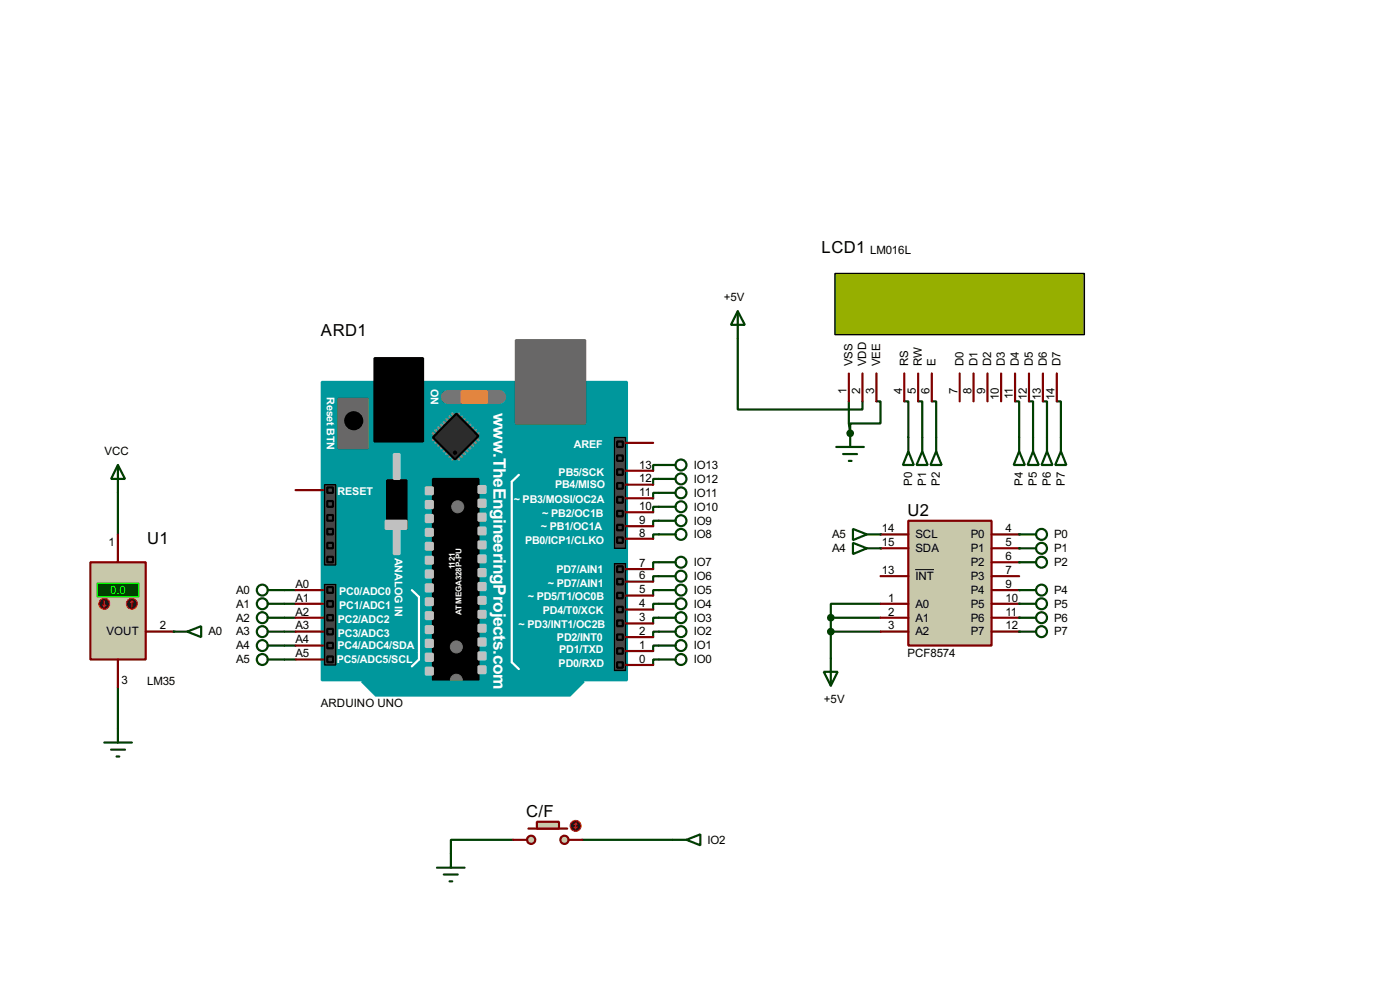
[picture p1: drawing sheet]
<svg xmlns="http://www.w3.org/2000/svg" width="256mm" height="180mm" viewBox="0 0 256 180" stroke-linecap="round" stroke-linejoin="round" font-family="sans-serif">
<g fill="none" stroke="#004000" stroke-width=".4">
<path d="M21.6 90.2v7.6M120.7 85.1h-1v1.1M120.7 87.7h-1v1M120.7 90.2h-1v1M120.7 92.8h-1v1M120.7 95.3h-1v1M120.7 97.8h-1v.8M52.1 118.2h2.1M52.1 115.6h2.1M52.1 113.1h2.1M52.1 110.5h2.1M52.1 108h2.1"/>
<path d="M120.7 102.9h-1v1.3M120.7 105.5h-1v1M120.7 108h-1v1M120.7 110.5h-1v1.1M120.7 113.1h-1v1M120.7 115.6h-1v1M120.7 118.2h-1v1M21.6 125.8v7.6M52.1 120.7h2.1M120.7 120.7h-1v1"/>
</g>
<circle cx="31.8" cy="115.6" r=".2" fill="#004000"/>
<path d="M135.2 62v13h22.8v-1.5" fill="none" stroke="#004000" stroke-width=".4"/>
<g fill="#004000">
<circle cx="186.7" cy="115.6" r=".2"/>
<circle cx="186.7" cy="113.1" r=".2"/>
<circle cx="186.7" cy="110.5" r=".2"/>
<circle cx="186.7" cy="108" r=".2"/>
<circle cx="186.7" cy="97.8" r=".2"/>
<circle cx="186.7" cy="100.4" r=".2"/>
<circle cx="186.7" cy="102.9" r=".2"/>
</g>
<path d="M165.7 73.5h.7v6.6M168.2 73.5h.8v6.6M170.7 73.5h.8v6.6M186 73.5h.7v6.6M188.5 73.5h.8v6.6M191.1 73.5h.7v6.6M193.6 73.5h.8v6.6" fill="none" stroke="#004000" stroke-width=".4"/>
<g fill="#004000">
<circle cx="161.3" cy="97.8" r=".2"/>
<circle cx="161.3" cy="100.4" r=".2"/>
</g>
<path d="M155.5 73.5v4l.3 1.8" fill="none" stroke="#004000" stroke-width=".4"/>
<circle cx="155.8" cy="79.3" r=".2" fill="#004000"/>
<path d="M160.6 73.5h.7v4h-5.5v1.8M152.2 115.6h9.1M152.2 113.1v7.4M152.2 113.1h9.1M161.3 110.5h-9.1v2.6M94 153.7h-11.4v2.6M106.7 153.7h16.5" fill="none" stroke="#004000" stroke-width=".4"/>
<path d="M59 69.9h55.9v54.6h-55.9z" fill="#00979c" stroke="#00979c" stroke-width=".4"/>
<g fill="#686767" stroke="#686767" stroke-width=".4">
<path d="M94.5 62.3h12.7v15.2h-12.7z"/>
<path d="M62 73h5.4v9.1h-5.4z"/>
</g>
<path d="M68.6 65.6h8.9v15.2h-8.9zM70.9 87.9h3.6v8.9h-3.6zM79.3 87.7h8.4v36.8h-8.4z" fill="#000" stroke="#000" stroke-width=".4"/>
<path d="M95.1 86.9l-1.3 1.3v33l1.3 1.3M75.5 108l1.3 1.3v11.4l-1.3 1.3" fill="none" stroke="#fff" stroke-width=".4"/>
<g fill="#c0c0c0" stroke="#c0c0c0" stroke-width=".4">
<path d="M87.7 89h1.3v1.2h-1.3z"/>
<path d="M87.7 91.5h1.3v1.3h-1.3z"/>
<path d="M87.7 94h1.3v1.3h-1.3z"/>
<path d="M87.7 96.6h1.3v1.2h-1.3z"/>
<path d="M87.7 99.1h1.3v1.3h-1.3z"/>
<path d="M87.7 101.7h1.3v1.2h-1.3z"/>
<path d="M87.7 104.2h1.3v1.3h-1.3z"/>
<path d="M87.7 106.7h1.3v1.3h-1.3z"/>
<path d="M87.7 109.3h1.3v1.2h-1.3z"/>
<path d="M87.7 111.8h1.3v1.3h-1.3z"/>
<path d="M87.7 114.4h1.3v1.2h-1.3z"/>
<path d="M87.7 116.9h1.3v1.3h-1.3z"/>
<path d="M87.7 119.4h1.3v1.3h-1.3z"/>
<path d="M87.7 122h1.3v1.2h-1.3z"/>
<path d="M78 89.2h1.3v1.3h-1.3z"/>
<path d="M78 91.7h1.3v1.3h-1.3z"/>
<path d="M78 94.3h1.3v1.3h-1.3z"/>
<path d="M78 96.8h1.3v1.3h-1.3z"/>
<path d="M78 99.4h1.3v1.2h-1.3z"/>
<path d="M78 101.9h1.3v1.3h-1.3z"/>
<path d="M78 104.4h1.3v1.3h-1.3z"/>
<path d="M78 107h1.3v1.3h-1.3z"/>
<path d="M78 109.5h1.3v1.3h-1.3z"/>
<path d="M78 112.1h1.3v1.2h-1.3z"/>
<path d="M78 114.6h1.3v1.3h-1.3z"/>
<path d="M78 117.1h1.3v1.3h-1.3z"/>
<path d="M78 119.7h1.3v1.3h-1.3z"/>
<path d="M78 122.2h1.3v1.3h-1.3z"/>
<path d="M70.7 95.3h3.8v1.5h-3.8z"/>
<path d="M72.2 83.1h1v4.6h-1z"/>
<path d="M72.2 96.8h1v4.6h-1z"/>
</g>
<circle cx="64.8" cy="77" r="1.55" fill="#000" stroke="#000" stroke-width=".4"/>
<path d="M82.1 72.7h9.4" fill="none" stroke="#757575" stroke-width="2.6"/>
<path d="M84.6 71.7h4.6v2h-4.6z" fill="#ff8000" stroke="#ff8000" stroke-width=".4"/>
<g fill="none" stroke="#808080" stroke-width=".45">
<path d="M79.3 79.3l.5 .5M79.8 78.8l.5 .5M80.3 78.3l.5 .5M80.8 77.8l.5 .5M81.3 77.3l.5 .5M81.8 76.8l.6 .5M82.4 76.3l.5 .5M82.9 75.7l.5 .6M84.1 75.7l-.5 .6M84.6 76.3l-.5 .5M85.1 76.8l-.5 .5M85.7 77.3l-.6 .5"/>
<path d="M86.2 77.8l-.5 .5M86.7 78.3l-.5 .5M87.2 78.8l-.5 .5M87.7 79.3l-.5 .5M79.8 80.1l-.5 .5M80.3 80.6l-.5 .5M80.8 81.1l-.5 .5M81.3 81.6l-.5 .5M81.8 82.1l-.5 .5M82.4 82.6l-.6 .5M82.9 83.1l-.5 .5M83.4 83.6l-.5 .5"/>
<path d="M83.6 83.6l.5 .5M84.1 83.1l.5 .5M84.6 82.6l.5 .5M85.1 82.1l.6 .5M85.7 81.6l.5 .5M86.2 81.1l.5 .5M86.7 80.6l.5 .5M87.2 80.1l.5 .5"/>
</g>
<path d="M83.6 75.7l4.1 4.1-4.3 4.3-4.1-4z" fill-rule="evenodd" fill="#2c2c2c" stroke="#000" stroke-width=".4"/>
<circle cx="83.3" cy="82.9" r=".3" fill="#000" stroke="#000" stroke-width=".18"/>
<path d="M112.6 80.1h2v20.3h-2z" fill="#464646" stroke="#000" stroke-width=".25"/>
<circle cx="83.6" cy="118.4" r="1.1" fill="#757575" stroke="#757575" stroke-width=".18"/>
<g fill="#464646" stroke="#000" stroke-width=".4">
<path d="M113.1 80.8h1v1h-1z"/>
<path d="M113.1 85.9h1v1h-1z"/>
<path d="M113.1 88.4h1v1.1h-1z"/>
<path d="M113.1 91h1v1h-1z"/>
<path d="M113.1 93.5h1v1h-1z"/>
<path d="M113.1 96.1h1v1h-1z"/>
<path d="M113.1 83.4h1v1h-1z"/>
<path d="M113.1 98.4h1v1h-1z"/>
</g>
<g fill="#757575" stroke="#757575" stroke-width=".18">
<circle cx="83.8" cy="92.8" r="1.1"/>
<circle cx="83.6" cy="124.5" r="1.1"/>
</g>
<path d="M66.3 124.8h40.7l-2.6 2.5h-35.5z" fill-rule="evenodd" fill="#00979c" stroke="#00979c" stroke-width=".4"/>
<g fill="#464646" stroke="#000" stroke-width=".25">
<path d="M59.5 88.7h2v14.7h-2z"/>
<path d="M112.6 103.2h2v19.5h-2z"/>
<path d="M59.5 107h2v14.7h-2z"/>
</g>
<g fill="#464646" stroke="#000" stroke-width=".4">
<path d="M60 91.7h1v1.1h-1z"/>
<path d="M60 96.8h1v1h-1z"/>
<path d="M60 101.9h1v1h-1z"/>
<path d="M60 99.4h1v1h-1z"/>
<path d="M60 94.3h1v1h-1z"/>
<path d="M60 89.2h1v1h-1z"/>
<path d="M113.1 103.7h1v1h-1z"/>
<path d="M113.1 106h1v1h-1z"/>
<path d="M113.1 108.5h1v1h-1z"/>
<path d="M113.1 111.1h1v1h-1z"/>
<path d="M113.1 113.6h1v1h-1z"/>
<path d="M113.1 116.1h1v1h-1z"/>
<path d="M113.1 118.7h1v1h-1z"/>
<path d="M113.1 121.2h1v1h-1z"/>
<path d="M60 107.5h1v1h-1z"/>
<path d="M60 110h1v1.1h-1z"/>
<path d="M60 112.6h1v1h-1z"/>
<path d="M60 115.1h1v1h-1z"/>
<path d="M60 117.7h1v1h-1z"/>
<path d="M60 120.2h1v1h-1z"/>
</g>
<g fill="none" stroke="#800000" stroke-width=".4">
<path d="M54.2 89.7h5M114.6 98.6h5.1M114.6 96.3h5.1M114.6 93.8h5.1M114.6 91.2h5.1M114.6 88.7h5.1M114.6 86.2h5.1M114.6 81.1h5.1M54.2 118.2h5M54.2 115.6h5M54.2 113.1h5M54.2 110.5h5"/>
<path d="M54.2 108h5M114.6 119.2h5.1M114.6 116.6h5.1M114.6 114.1h5.1M114.6 111.6h5.1M114.6 109h5.1M114.6 106.5h5.1M114.6 104.2h5.1M54.2 120.7h5M114.6 121.7h5.1"/>
</g>
<g fill="none" stroke="#004000" stroke-width=".4">
<path d="M120.7 85.1h3.1M120.7 87.7h3.1M120.7 90.2h3.1M120.7 92.8h3.1M120.7 95.3h3.1M120.7 97.8h3.1M49.1 108h3M49.1 110.5h3M49.1 113.1h3M49.1 115.6h3M49.1 118.2h3M120.7 102.9h3.1"/>
<path d="M120.7 105.5h3.1M120.7 108h3.1M120.7 110.5h3.1M120.7 113.1h3.1M120.7 115.6h3.1M120.7 118.2h3.1M49.1 120.7h3M120.7 120.7h3.1"/>
<circle cx="124.7" cy="87.7" r="1"/>
<circle cx="124.7" cy="95.3" r="1"/>
<circle cx="124.7" cy="97.8" r="1"/>
<circle cx="124.7" cy="92.8" r="1"/>
<circle cx="124.7" cy="85.1" r="1"/>
<circle cx="124.7" cy="90.2" r="1"/>
<circle cx="48" cy="118.2" r="1"/>
<circle cx="48" cy="113.1" r="1"/>
<circle cx="48" cy="115.6" r="1"/>
<circle cx="48" cy="110.5" r="1"/>
<circle cx="48" cy="108" r="1"/>
<circle cx="124.7" cy="108" r="1"/>
<circle cx="124.7" cy="115.6" r="1"/>
<circle cx="124.7" cy="102.9" r="1"/>
<circle cx="124.7" cy="105.5" r="1"/>
<circle cx="124.7" cy="118.2" r="1"/>
<circle cx="124.7" cy="113.1" r="1"/>
<circle cx="124.7" cy="110.5" r="1"/>
<circle cx="48" cy="120.7" r="1"/>
<circle cx="124.7" cy="120.7" r="1"/>
</g>
<path d="M16.6 102.9h10.1v17.8h-10.1z" fill="#c8c8aa" stroke="#800000" stroke-width=".4"/>
<path d="M17.8 106.7h7.7v2.6h-7.7z" fill="#004000" stroke="#0f0" stroke-width=".2"/>
<path d="M21.6 97.8v5.1M26.7 115.6h5.1M21.6 120.7v5.1" fill="none" stroke="#800000" stroke-width=".4"/>
<circle cx="24.1" cy="110.5" r="1" fill="#400000" stroke="#f00" stroke-width=".2"/>
<path d="M24.2 110l-.3 .3M24.2 110l.2 .3M24.2 110v1.1" fill="none" stroke="#f00" stroke-width=".2"/>
<circle cx="19.1" cy="110.5" r="1" fill="#400000" stroke="#f00" stroke-width=".2"/>
<path d="M18.9 110.8l.2 .3M19.1 110v1.1M19.4 110.8l-.3 .3" fill="none" stroke="#f00" stroke-width=".2"/>
<path d="M21.6 85.1l1.3 2.6h-2.5zM21.6 85.1v5.1M31.8 115.6h2.5M34.3 115.6l2.6-1v2zM19.1 135.9h5.1M20.4 137.2h2.5M21.4 138.5h.5M21.6 133.4v2.5" fill="none" stroke="#004000" stroke-width=".4"/>
<path d="M153 50.1h45.7v11.2h-45.7z" fill="#96af00" stroke="#000" stroke-width=".25"/>
<g fill="none" stroke="#800000" stroke-width=".4">
<path d="M155.5 68.4v5.1M158 68.4v5.1M160.6 68.4v5.1M165.7 68.4v5.1M168.2 68.4v5.1M170.7 68.4v5.1M175.8 68.4v5.1M178.4 68.4v5.1M180.9 68.4v5.1M183.4 68.4v5.1M186 68.4v5.1M188.5 68.4v5.1"/>
<path d="M191.1 68.4v5.1M193.6 68.4v5.1"/>
</g>
<path d="M135.2 57l1.3 2.5h-2.6zM135.2 57v5M155.8 79.3v2.5M153.2 81.8h5.1M154.5 83.1h2.5M155.5 84.4h.5" fill="none" stroke="#004000" stroke-width=".4"/>
<path d="M166.4 95.3h15.3v22.9h-15.3z" fill="#c8c8aa" stroke="#800000" stroke-width=".4"/>
<g fill="none" stroke="#800000" stroke-width=".4">
<path d="M161.3 97.8h5.1M181.7 97.8h5M161.3 100.4h5.1M161.3 105.5h5.1M161.3 110.5h5.1M161.3 113.1h5.1M161.3 115.6h5.1M181.7 100.4h5M181.7 105.5h5M181.7 110.5h5M181.7 113.1h5M181.7 115.6h5"/>
<path d="M181.7 102.9h5M181.7 108h5"/>
</g>
<path d="M167.7 104.3h3.4" fill="none" stroke="#000" stroke-width=".18"/>
<g fill="none" stroke="#004000" stroke-width=".4">
<path d="M156.3 96.8l2.5 1-2.5 1.1zM156.3 99.4l2.5 1-2.5 1zM158.8 97.8h2.5M166.4 82.6l1 2.5h-2zM166.4 80.1v2.5M169 82.6l1 2.5h-2.1zM169 80.1v2.5M171.5 82.6l1 2.5h-2zM171.5 80.1v2.5M186.7 82.6l1.1 2.5h-2.1zM186.7 97.8h3.1M186.7 80.1v2.5"/>
<path d="M189.3 82.6l1 2.5h-2zM189.3 80.1v2.5M191.8 82.6l1 2.5h-2zM191.8 80.1v2.5M194.4 82.6l1 2.5h-2.1zM194.4 80.1v2.5M158.8 100.4h2.5M186.7 115.6h3.1M186.7 113.1h3.1M186.7 110.5h3.1M186.7 108h3.1M186.7 100.4h3.1"/>
<path d="M186.7 102.9h3.1M150.9 123h2.6l-1.3 2.5zM152.2 120.5v5M80.1 158.8h5M82.6 156.3v2.5M123.2 153.7h2.6M125.8 153.7l2.5-1v2zM81.3 160.1h2.6M82.4 161.3h.5"/>
<circle cx="190.8" cy="97.8" r="1"/>
<circle cx="190.8" cy="113.1" r="1"/>
<circle cx="190.8" cy="102.9" r="1"/>
<circle cx="190.8" cy="108" r="1"/>
<circle cx="190.8" cy="115.6" r="1"/>
<circle cx="190.8" cy="110.5" r="1"/>
<circle cx="190.8" cy="100.4" r="1"/>
</g>
<g fill="#004000" stroke="#004000" stroke-width=".4">
<circle cx="155.7" cy="79.3" r=".5"/>
<circle cx="152.2" cy="115.6" r=".5"/>
<circle cx="152.2" cy="113.1" r=".5"/>
</g>
<g fill="#c8c8aa" stroke="#800000" stroke-width=".4">
<circle cx="103.4" cy="153.7" r=".75"/>
<circle cx="97.3" cy="153.7" r=".75"/>
</g>
<path d="M96.8 151.7h7.1" fill="none" stroke="#800000" stroke-width=".4"/>
<path d="M98.4 150.4h4v1.3h-4z" fill="#c8c8aa" stroke="#800000" stroke-width=".4"/>
<path d="M94 153.7h2.6M104.2 153.7h2.5" fill="none" stroke="#800000" stroke-width=".4"/>
<circle cx="105.4" cy="151.2" r="1" fill="#400000" stroke="#f00" stroke-width=".2"/>
<path d="M105.2 151.4l.3 .3M105.5 150.7v1M105.5 150.7l-.3 .2M105.5 150.7l.2 .2M105.7 151.4l-.2 .3" fill="none" stroke="#f00" stroke-width=".2"/>
<g font-size="3.6" fill="#fff">
<text x="90.4" y="75.6" transform="rotate(90 90.4 75.6)">w</text>
<text x="90.4" y="82.9" transform="rotate(90 90.4 82.9)">.TheEngineeringProjects.com</text>
</g>
<g font-size="3.4">
<text x="150.5" y="46.2">LCD1</text>
<text x="58.8" y="61.4">ARD1</text>
<text x="166.3" y="94.5">U2</text>
<text x="27" y="99.6">U1</text>
<text x="96.4" y="149.6">C/F</text>
</g>
<g font-size="2.4">
<text x="159.4" y="46.5">LM016L</text>
<text x="132.6" y="55.1">+5V</text>
<text x="156.2" y="67.1" transform="rotate(-90 156.2 67.1)">VSS</text>
<text x="158.7" y="67.1" transform="rotate(-90 158.7 67.1)">VDD</text>
<text x="161.2" y="67.1" transform="rotate(-90 161.2 67.1)">VEE</text>
<text x="166.4" y="67.1" transform="rotate(-90 166.4 67.1)">RS</text>
<text x="168.9" y="67.1" transform="rotate(-90 168.9 67.1)">RW</text>
<text x="171.4" y="67.1" transform="rotate(-90 171.4 67.1)">E</text>
<text x="176.5" y="67.1" transform="rotate(-90 176.5 67.1)">D0</text>
<text x="179.1" y="67.1" transform="rotate(-90 179.1 67.1)">D1</text>
<text x="181.6" y="67.1" transform="rotate(-90 181.6 67.1)">D2</text>
<text x="184.1" y="67.1" transform="rotate(-90 184.1 67.1)">D3</text>
<text x="186.6" y="67.1" transform="rotate(-90 186.6 67.1)">D4</text>
<text x="189.2" y="67.1" transform="rotate(-90 189.2 67.1)">D5</text>
<text x="191.8" y="67.1" transform="rotate(-90 191.8 67.1)">D6</text>
<text x="194.3" y="67.1" transform="rotate(-90 194.3 67.1)">D7</text>
<text x="155.1" y="72" transform="rotate(-90 155.1 72)">1</text>
<text x="157.6" y="72" transform="rotate(-90 157.6 72)">2</text>
<text x="160.2" y="72.1" transform="rotate(-90 160.2 72.1)">3</text>
<text x="165.3" y="72" transform="rotate(-90 165.3 72)">4</text>
<text x="167.8" y="72" transform="rotate(-90 167.8 72)">5</text>
<text x="170.3" y="72.1" transform="rotate(-90 170.3 72.1)">6</text>
<text x="175.4" y="72.1" transform="rotate(-90 175.4 72.1)">7</text>
<text x="178" y="72" transform="rotate(-90 178 72)">8</text>
<text x="180.5" y="72" transform="rotate(-90 180.5 72)">9</text>
<text x="183" y="73.2" transform="rotate(-90 183 73.2)">10</text>
<text x="185.6" y="73.1" transform="rotate(-90 185.6 73.1)">11</text>
<text x="188.1" y="73.2" transform="rotate(-90 188.1 73.2)">12</text>
<text x="190.7" y="73.2" transform="rotate(-90 190.7 73.2)">13</text>
<text x="193.2" y="73.2" transform="rotate(-90 193.2 73.2)">14</text>
<text x="19.1" y="83.3">VCC</text>
<text x="117.1" y="88.3">12</text>
<text x="117.1" y="85.7">13</text>
<text x="127.1" y="85.8">IO13</text>
<text x="127.1" y="88.4">IO12</text>
<text x="167.1" y="88.9" transform="rotate(-90 167.1 88.9)">P0</text>
<text x="169.7" y="88.9" transform="rotate(-90 169.7 88.9)">P1</text>
<text x="172.2" y="88.9" transform="rotate(-90 172.2 88.9)">P2</text>
<text x="187.4" y="88.9" transform="rotate(-90 187.4 88.9)">P4</text>
<text x="190" y="88.9" transform="rotate(-90 190 88.9)">P5</text>
<text x="192.5" y="88.9" transform="rotate(-90 192.5 88.9)">P6</text>
<text x="195.1" y="88.9" transform="rotate(-90 195.1 88.9)">P7</text>
<text x="117.1" y="95.9">9</text>
<text x="117.1" y="93.4">10</text>
<text x="117.1" y="90.8">11</text>
<text x="127.1" y="90.9">IO11</text>
<text x="127.1" y="93.5">IO10</text>
<text x="19.9" y="100">1</text>
<text x="117.1" y="98.2">8</text>
<text x="127.1" y="96">IO9</text>
<text x="127.1" y="98.5">IO8</text>
<text x="152.4" y="98.5">A5</text>
<text x="152.4" y="101.1">A4</text>
<text x="161.6" y="97.4">14</text>
<text x="161.6" y="100">15</text>
<text x="167.7" y="98.5">SCL</text>
<text x="167.7" y="101.1">SDA</text>
<text x="177.8" y="98.5">P0</text>
<text x="177.8" y="101.1">P1</text>
<text x="184.2" y="97.4">4</text>
<text x="184.2" y="100">5</text>
<text x="193.1" y="98.5">P0</text>
<text x="193.1" y="101.1">P1</text>
<text x="54.1" y="107.6">A0</text>
<text x="117.1" y="106.1">6</text>
<text x="117.1" y="103.8">7</text>
<text x="127.1" y="103.6">IO7</text>
<text x="127.1" y="106.2">IO6</text>
<text x="161.6" y="105.1">13</text>
<text x="167.7" y="106.2">INT</text>
<text x="177.8" y="103.6">P2</text>
<text x="177.8" y="106.2">P3</text>
<text x="184.2" y="102.5">6</text>
<text x="184.2" y="105.1">7</text>
<text x="184.2" y="107.6">9</text>
<text x="193.1" y="103.6">P2</text>
<text x="43.2" y="113.8">A2</text>
<text x="43.2" y="111.2">A1</text>
<text x="43.2" y="108.7">A0</text>
<text x="54.1" y="112.7">A2</text>
<text x="54.1" y="110.1">A1</text>
<text x="117.1" y="113.7">3</text>
<text x="117.1" y="111.2">4</text>
<text x="117.1" y="108.6">5</text>
<text x="127.1" y="108.7">IO5</text>
<text x="127.1" y="111.2">IO4</text>
<text x="127.1" y="113.8">IO3</text>
<text x="162.7" y="110.1">1</text>
<text x="162.7" y="112.7">2</text>
<text x="167.7" y="111.2">A0</text>
<text x="167.7" y="113.8">A1</text>
<text x="177.8" y="108.7">P4</text>
<text x="177.8" y="111.2">P5</text>
<text x="177.8" y="113.8">P6</text>
<text x="184.2" y="110.1">10</text>
<text x="184.2" y="112.7">11</text>
<text x="193.1" y="113.8">P6</text>
<text x="193.1" y="111.2">P5</text>
<text x="193.1" y="108.7">P4</text>
<text x="19.5" y="116.3">VOUT</text>
<text x="29.3" y="115.2">2</text>
<text x="38.2" y="116.3">A0</text>
<text x="43.2" y="118.9">A4</text>
<text x="43.2" y="116.3">A3</text>
<text x="54.1" y="117.8">A4</text>
<text x="54.1" y="115.2">A3</text>
<text x="117.1" y="118.8">1</text>
<text x="117.1" y="116.2">2</text>
<text x="127.1" y="116.3">IO2</text>
<text x="127.1" y="118.9">IO1</text>
<text x="162.7" y="115.2">3</text>
<text x="167.7" y="116.3">A2</text>
<text x="177.8" y="116.3">P7</text>
<text x="184.2" y="115.2">12</text>
<text x="193.1" y="116.3">P7</text>
<text x="22.3" y="125.1">3</text>
<text x="26.9" y="125.3">LM35</text>
<text x="43.2" y="121.4">A5</text>
<text x="54.1" y="120.3">A5</text>
<text x="117.1" y="121.3">0</text>
<text x="127.1" y="121.4">IO0</text>
<text x="166.2" y="120.3">PCF8574</text>
<text x="58.8" y="129.4">ARDUINO UNO</text>
<text x="151" y="128.8">+5V</text>
<text x="129.6" y="154.4">IO2</text>
</g>
<text font-size="2.4" fill="#0f0" x="20.2" y="108.7">0.0</text>
<g font-size="2.2" fill="#fff">
<text x="78.9" y="71.2" transform="rotate(90 78.9 71.2)">ON</text>
<text x="59.9" y="72.7" transform="rotate(90 59.9 72.7)">Reset BTN</text>
<text x="105.1" y="82">AREF</text>
<text x="101.7" y="89.4">PB4/MISO</text>
<text x="102.3" y="87.1">PB5/SCK</text>
<text x="61.8" y="90.6">RESET</text>
<text x="94.1" y="92.1">~ PB3/MOSI/OC2A</text>
<text x="99.4" y="94.7">~ PB2/OC1B</text>
<text x="96.2" y="99.5">PB0/ICP1/CLKO</text>
<text x="99.1" y="97">~ PB1/OC1A</text>
<text x="72.3" y="102.1" transform="rotate(90 72.3 102.1)">ANALOG IN</text>
<text x="100.4" y="107.4">~ PD7/AIN1</text>
<text x="101.9" y="104.8">PD7/AIN1</text>
<text x="61.9" y="114">PC2/ADC2</text>
<text x="62.1" y="111.4">PC1/ADC1</text>
<text x="62.1" y="108.9">PC0/ADC0</text>
<text x="96.7" y="109.9">~ PD5/T1/OC0B</text>
<text x="99.4" y="112.5">PD4/T0/XCK</text>
<text x="61.8" y="118.8">PC4/ADC4/SDA</text>
<text x="61.9" y="116.5">PC3/ADC3</text>
<text x="95" y="115">~ PD3/INT1/OC2B</text>
<text x="102" y="117.3">PD2/INT0</text>
<text x="102.4" y="119.6">PD1/TXD</text>
<text x="61.7" y="121.4">PC5/ADC5/SCL</text>
<text x="102.3" y="122.1">PD0/RXD</text>
</g>
<g font-size="1.7" fill="#fff">
<text x="83.3" y="104.2" transform="rotate(-90 83.3 104.2)">1121</text>
<text x="84.6" y="112.5" transform="rotate(-90 84.6 112.5)">ATMEGA328P-PU</text>
</g>
</svg>
